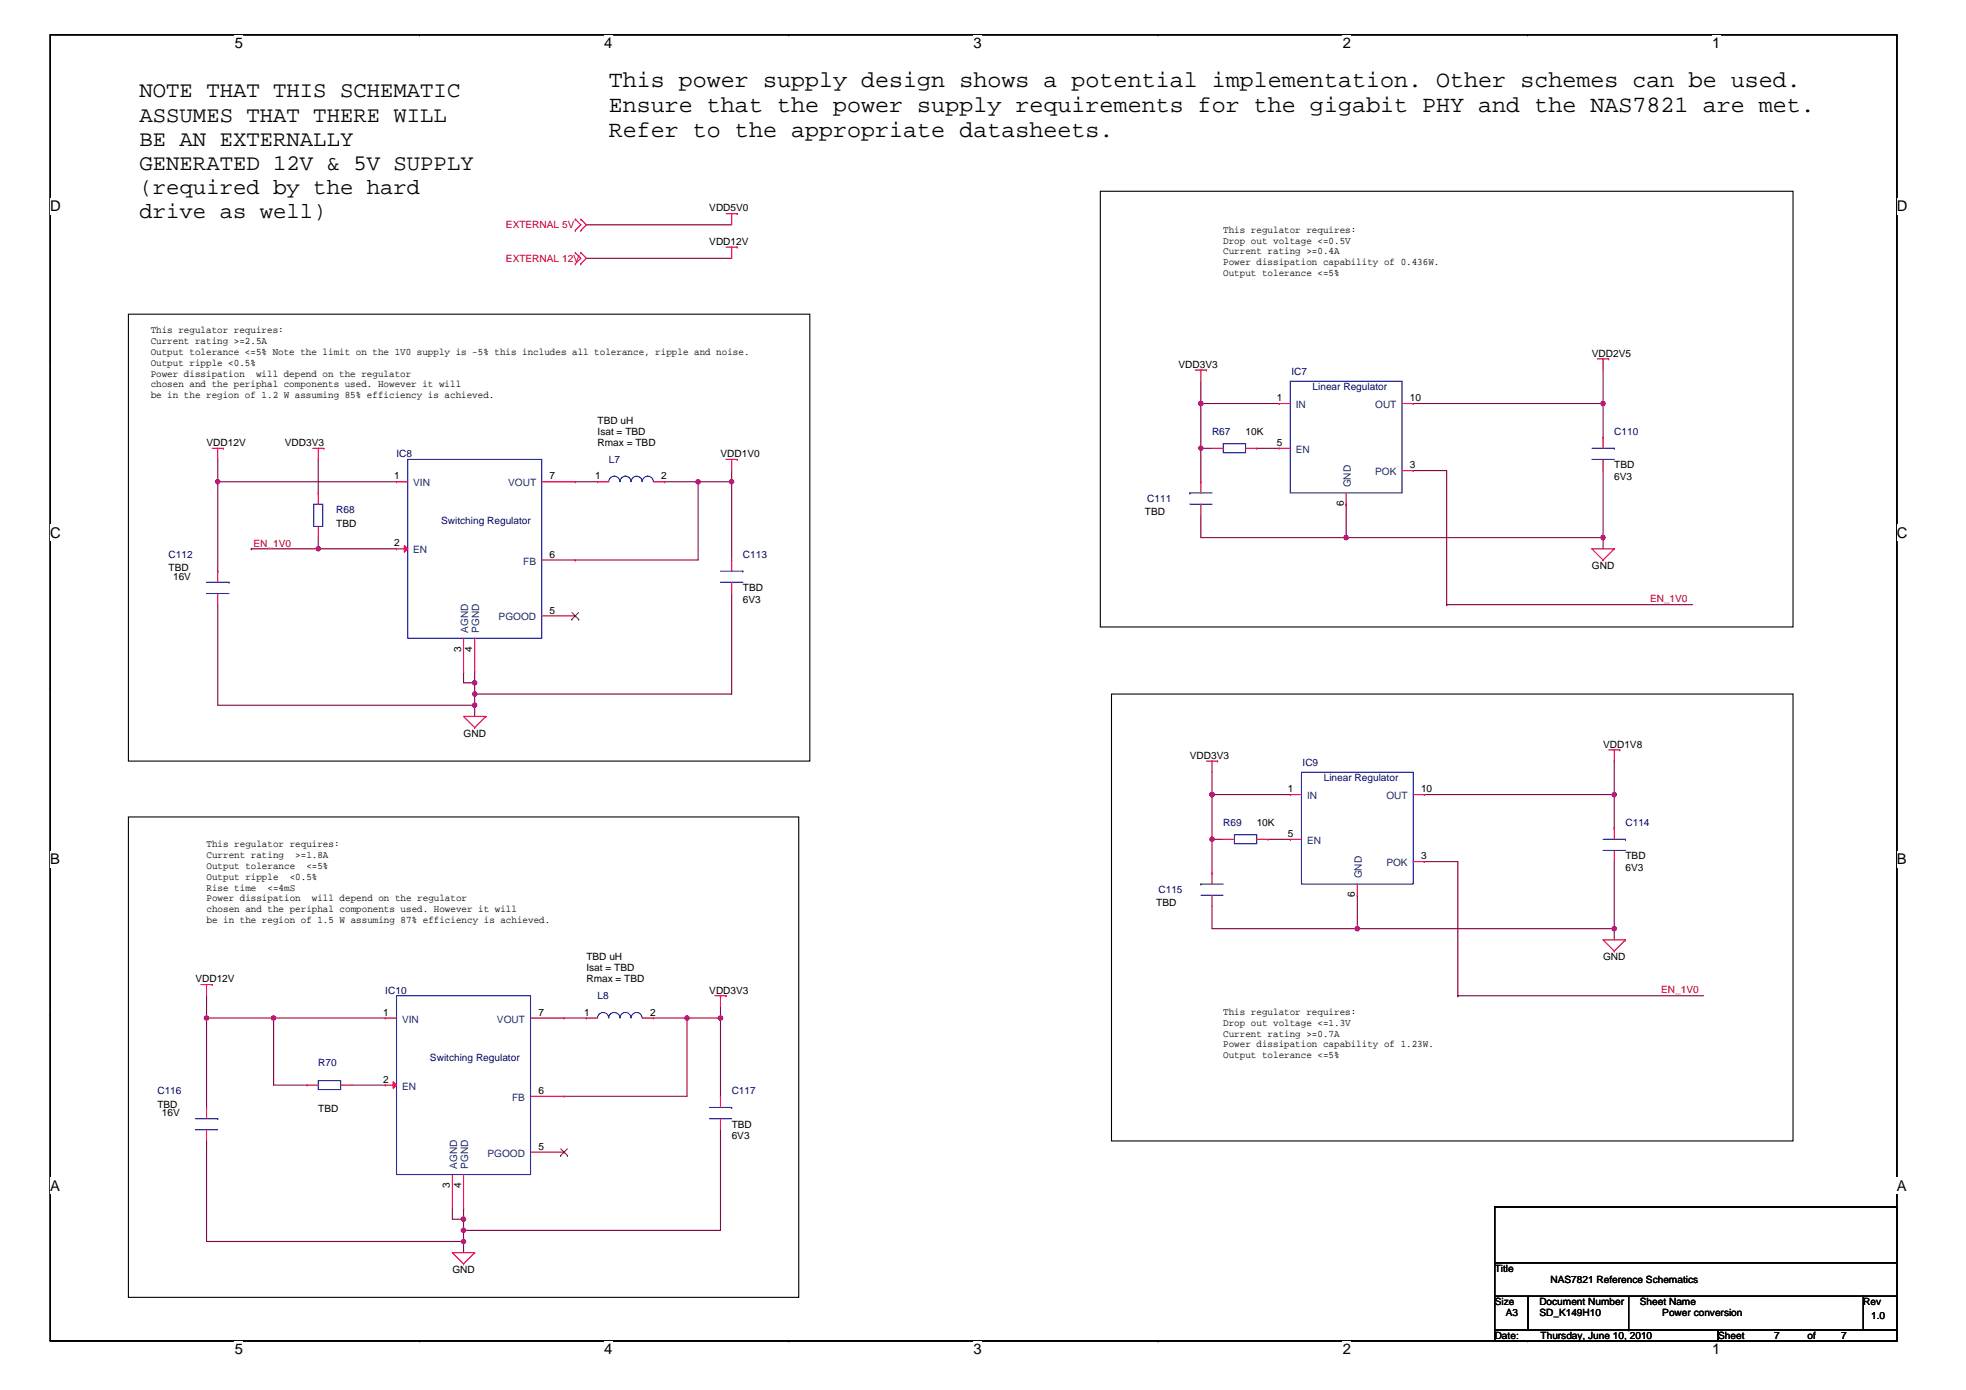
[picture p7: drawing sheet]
<svg xmlns="http://www.w3.org/2000/svg" width="420mm" height="297mm" viewBox="0 0 420 297" stroke-linecap="round" stroke-linejoin="round" font-family="sans-serif">
<path d="M10.7 7.5h394.7v279.1h-394.7z" fill="none" stroke="#000" stroke-width=".23"/>
<g fill="#fff">
<path d="M50.2 7.5h1.7v3.5h-1.7z"/>
<path d="M50.2 286.6h1.7v3.5h-1.7z"/>
</g>
<path d="M89.7 7.5h.1M89.7 286.6h.1" fill="none" stroke="#000" stroke-width=".23"/>
<g fill="#fff">
<path d="M129.1 7.5h1.8v3.5h-1.8z"/>
<path d="M129.1 286.6h1.8v3.5h-1.8z"/>
</g>
<path d="M168.6 7.5h.1M168.6 286.6h.1" fill="none" stroke="#000" stroke-width=".23"/>
<g fill="#fff">
<path d="M208 7.5h1.8v3.5h-1.8z"/>
<path d="M208 286.6h1.8v3.5h-1.8z"/>
</g>
<path d="M247.5 7.5h.1M247.5 286.6h.1" fill="none" stroke="#000" stroke-width=".23"/>
<g fill="#fff">
<path d="M287 7.5h1.7v3.5h-1.7z"/>
<path d="M287 286.6h1.7v3.5h-1.7z"/>
</g>
<path d="M326.4 7.5h.1M326.4 286.6h.1" fill="none" stroke="#000" stroke-width=".23"/>
<g fill="#fff">
<path d="M365.9 7.5h1.8v3.5h-1.8z"/>
<path d="M365.9 286.6h1.8v3.5h-1.8z"/>
<path d="M10.7 42.3h2.3v3.5h-2.3z"/>
<path d="M405.4 42.3h2.3v3.5h-2.3z"/>
<path d="M10.7 112.1h2.3v3.5h-2.3z"/>
<path d="M405.4 112.1h2.3v3.5h-2.3z"/>
</g>
<path d="M10.7 77.2h.1M405.4 77.2h.1" fill="none" stroke="#000" stroke-width=".23"/>
<g fill="#fff">
<path d="M10.7 181.9h2.1v3.5h-2.1z"/>
<path d="M405.4 181.9h2.1v3.5h-2.1z"/>
</g>
<path d="M10.7 147h.1M405.4 147h.1" fill="none" stroke="#000" stroke-width=".23"/>
<g fill="#fff">
<path d="M10.7 251.7h2.1v3.5h-2.1z"/>
<path d="M405.4 251.7h2.1v3.5h-2.1z"/>
</g>
<g fill="none" stroke="#000" stroke-width=".23">
<path d="M235.2 40.9h148v93.1h-148zM27.4 67.1h145.7v95.5h-145.7zM237.5 148.3h145.7v95.5h-145.7zM27.4 174.6h143.3v102.6h-143.3zM10.7 216.8h.1M405.4 216.8h.1M319.4 257.9h86v12h-86zM319.4 257.9h86v28.7h-86zM319.4 269.9h86v7.1h-86zM319.4 277h7.2v7.2h-7.2zM326.6 277h71.6v7.2h-71.6zM348.1 277v7.2"/>
<path d="M398.2 277h7.2v7.2h-7.2zM319.4 284.2h47.8v2.4h-47.8zM348.1 284.2h.1M367.2 284.2h38.2v2.4h-38.2z"/>
</g>
<g fill="none" stroke="#800040" stroke-width=".23">
<path d="M125.3 48h31.1M125.3 55.2h31.1M342.6 79.1v7.1M46.5 98.2v4.8M68 98.2v7.1M256.6 86.2h.1M256.6 81.5v4.7M256.6 95.8h.1M256.6 95.8h2.4M256.6 86.2v16.8M256.6 86.2h16.8M268.6 95.8h4.8"/>
<path d="M302 86.2h40.6M342.6 86.2h.1M342.6 86.2v7.2M46.5 103v19M46.5 103h.1M46.5 103h38.2M53.7 117.3h.1M53.7 117.3h14.3M68 114.9v2.4h16.7M122.9 103h4.8M142 103h7.2M149.2 103h7.2"/>
<path d="M149.2 103h.1M149.2 103v16.7h-26.3M156.4 103h.1M156.4 100.6v2.4M156.4 103v16.7M256.6 110.1v4.8h31.1M287.7 114.9h.1M287.7 107.7h.1M287.7 114.9h54.9M287.7 107.7v7.2M302 100.6h7.2v28.6M342.6 114.9v2.4"/>
<path d="M342.6 100.6v14.3M46.5 129.2v21.5h54.9M156.4 126.8v21.5h-55M309.2 129.2h.1M309.2 129.2h52.5M99.1 143.6v2.3h2.3M101.4 148.3h.1M101.4 143.6v2.3M101.4 150.7h.1M101.4 145.9h.1M101.4 145.9v7.2M259 169.8h.1"/>
<path d="M259 165v4.8M259 179.4h.1M259 179.4h2.4M259 169.8v16.7M259 169.8h16.7M271 179.4h4.7M304.4 169.8h40.6M345 169.8h.1M345 162.6v7.2M345 169.8v7.2M259 193.7v4.8h31.1M290.1 198.5h.1"/>
<path d="M290.1 191.3h.1M290.1 198.5h54.9M290.1 191.3v7.2M304.4 184.1h7.2v28.7M345 198.5v2.4M345 184.1v14.4M44.1 212.8v4.8M44.1 217.6v19.1M44.1 217.6h.1M44.1 217.6h38.2M58.5 217.6v14.3h7.1M58.5 217.6h.1"/>
<path d="M120.6 217.6h4.7M139.6 217.6h7.2M146.8 217.6h.1M146.8 217.6v16.7h-26.2M146.8 217.6h7.2M154 217.6h.1M154 215.2v2.4M154 217.6v16.7M311.6 212.8h.1M311.6 212.8h52.5M75.2 231.9h7.1M44.1 243.8v21.5h55"/>
<path d="M96.7 258.1v2.4h2.4M99.1 258.1v2.4M154 241.4v21.5h-54.9M99.1 262.9h.1M99.1 262.9v2.4M99.1 265.3h.1M99.1 260.5h.1M99.1 260.5v2.4M99.1 265.3v2.4"/>
</g>
<g fill="#f0f" stroke="#f0f" stroke-width=".23">
<circle cx="101.4" cy="148.3" r=".47"/>
<circle cx="101.4" cy="150.7" r=".47"/>
<circle cx="46.5" cy="102.9" r=".48"/>
<circle cx="68" cy="117.3" r=".47"/>
<circle cx="256.6" cy="86.2" r=".47"/>
<circle cx="342.6" cy="86.2" r=".47"/>
<circle cx="256.6" cy="95.8" r=".47"/>
<circle cx="342.6" cy="114.9" r=".47"/>
<circle cx="287.7" cy="114.9" r=".47"/>
<circle cx="149.2" cy="102.9" r=".47"/>
<circle cx="156.3" cy="102.9" r=".47"/>
<circle cx="146.8" cy="217.5" r=".47"/>
<circle cx="154" cy="217.5" r=".47"/>
<circle cx="99" cy="262.9" r=".47"/>
<circle cx="99" cy="265.3" r=".47"/>
<circle cx="58.5" cy="217.5" r=".47"/>
<circle cx="44.1" cy="217.5" r=".47"/>
<circle cx="259" cy="169.8" r=".47"/>
<circle cx="345" cy="169.8" r=".47"/>
<circle cx="259" cy="179.3" r=".47"/>
<circle cx="345" cy="198.4" r=".48"/>
<circle cx="290" cy="198.4" r=".47"/>
<circle cx="101.4" cy="145.9" r=".47"/>
<circle cx="99" cy="260.5" r=".47"/>
</g>
<g fill="none" stroke="#f00" stroke-width=".23">
<path d="M122.9 49.2h.1M122.9 46.8h.1M122.9 56.4h.1M122.9 54h.1M122.9 46.8l1.2 1.2-1.2 1.2M122.9 54l1.2 1.2-1.2 1.2M124.1 46.8h.1M124.1 49.2h.1M124.1 54h.1M124.1 56.4h.1M124.1 46.8l1.2 1.2-1.2 1.2M124.1 54l1.2 1.2-1.2 1.2"/>
<path d="M155.2 52.8h2.4M155.2 45.7h2.4M156.4 52.8v2.4M156.4 45.7v2.3M157.6 52.8h.1M157.6 45.7h.1M255.4 79.1h2.4M256.6 79.1v2.4M257.8 79.1h.1M341.4 76.7h2.4M342.6 76.7v2.4M343.8 76.7h.1"/>
<path d="M45.3 95.8h2.4M46.5 95.8v2.4M47.7 95.8h.1M66.8 95.8h2.4M68 95.8v2.4M69.2 95.8h.1M155.2 98.2h2.4M156.4 98.2v2.4M157.6 98.2h.1M259 95.8h2.4M266.2 95.8h2.4M268.6 95.8h.1"/>
<path d="M273.4 86.2h.1M273.4 95.8h.1M273.4 95.8h2.3M273.4 86.2h2.3M299.6 86.2h2.4M302 86.2h.1M342.6 98.2v2.4M342.6 93.4h.1M342.6 93.4v2.4M68 112.5v2.4M68 105.3h.1M68 105.3v2.4"/>
<path d="M84.7 103h.1M84.7 117.3h.1M84.7 103h2.4M84.7 117.3h2.4M115.8 103h7.1M115.8 119.7h7.1M122.9 103h.1M122.9 119.7h.1M127.7 103h.1M127.7 103h2.4M139.6 103h2.4M142 103h.1"/>
<path d="M156.4 119.7h.1M156.4 119.7v2.3M256.6 107.7v2.4M256.6 103h.1M256.6 103v2.3M287.7 107.7h.1M287.7 105.3v2.4M299.6 100.6h2.4M302 100.6h.1M342.6 119.7h.1M345 117.3h-4.8l2.4 2.4M345 117.3h.1"/>
<path d="M345 117.3l-2.4 2.4M46.5 126.8v2.4M46.5 122h.1M46.5 122v2.4M99.1 136.4v7.2M101.4 136.4v7.2M115.8 131.6h7.1M122.9 131.6h.1M156.4 124.4v2.4M99.1 143.6h.1M101.4 155.5h.1M101.4 143.6h.1"/>
<path d="M103.8 153.1h-4.7l2.3 2.4M103.8 153.1h.1M103.8 153.1l-2.4 2.4M257.8 162.6h2.4M259 162.6v2.4M260.2 162.6h.1M261.4 179.4h2.4M268.6 179.4h2.4M271 179.4h.1M275.7 169.8h.1M275.7 179.4h.1M275.7 169.8h2.4"/>
<path d="M275.7 179.4h2.4M302 169.8h2.4M304.4 169.8h.1M343.8 160.3h2.4M345 160.3v2.3M345 177h.1M345 177v2.4M346.2 160.3h.1M259 191.3v2.4M259 186.5h.1M259 186.5v2.4M290.1 191.3h.1"/>
<path d="M290.1 188.9v2.4M302 184.1h2.4M304.4 184.1h.1M345 181.7v2.4M43 210.4h2.3M44.1 210.4v2.4M45.3 210.4h.1M82.3 217.6h.1M82.3 217.6h2.4M113.4 217.6h7.2M120.6 217.6h.1M125.3 217.6h.1"/>
<path d="M125.3 217.6h2.4M137.3 217.6h2.3M139.6 217.6h.1M152.8 212.8h2.4M154 212.8v2.4M155.2 212.8h.1M345 203.2h.1M347.4 200.9h-4.8l2.4 2.3M347.4 200.9h.1M347.4 200.9l-2.4 2.3M44.1 236.7h.1M44.1 236.7v2.4"/>
<path d="M65.6 231.9h.1M65.6 231.9h2.4M72.8 231.9h2.4M82.3 231.9h.1M82.3 231.9h2.4M113.4 234.3h7.2M120.6 234.3h.1M154 239.1v2.3M154 234.3h.1M154 234.3v2.4M44.1 241.4v2.4M96.7 258.1h.1"/>
<path d="M96.7 251v7.1M99.1 258.1h.1M99.1 251v7.1M113.4 246.2h7.2M120.6 246.2h.1M99.1 270.1h.1M101.4 267.7h-4.7l2.4 2.4M101.4 267.7h.1M101.4 267.7l-2.3 2.4"/>
</g>
<g fill="none" stroke="#00f" stroke-width=".23">
<path d="M87.1 98.2h28.7v38.2h-28.7zM261.4 94.8h4.8v2h-4.8zM275.7 81.5h23.9v23.8h-23.9zM340.2 98.2h4.8M340.2 95.8h4.8M345 95.8h.1M67.1 107.7h1.9v4.8h-1.9zM130.1 102.9a1.16 1.16 0 0 1 1.2-1.1 1.18 1.18 0 0 1 1.2 1.1M132.5 102.9a1.16 1.16 0 0 1 1.2-1.1 1.18 1.18 0 0 1 1.2 1.1M134.9 102.9a1.17 1.17 0 0 1 1.2-1.1 1.17 1.17 0 0 1 1.1 1.1 1.2 1.2 0 0 1 1.2-1.1 1.18 1.18 0 0 1 1.2 1.1M254.3 107.7h4.7M254.3 105.3h.1"/>
<path d="M254.3 105.3h4.7M44.1 126.8h4.8M44.1 124.4h4.8M48.9 124.4h.1M154 124.4h4.8M154 122h4.8M158.8 122h.1M263.8 178.4h4.8v1.9h-4.8zM278.1 165h23.9v23.9h-23.9zM342.6 179.4h4.8M347.4 179.4h.1M256.6 191.3h4.8"/>
<path d="M256.6 188.9h.1M256.6 188.9h4.8M342.6 181.7h4.8M84.7 212.8h28.7v38.2h-28.7zM127.7 217.5a1.17 1.17 0 0 1 1.2-1.1 1.18 1.18 0 0 1 1.2 1.1 1.19 1.19 0 0 1 1.2-1.1 1.19 1.19 0 0 1 1.2 1.1M132.5 217.5a1.15 1.15 0 0 1 1.2-1.1 1.19 1.19 0 0 1 1.2 1.1M134.9 217.5a1.17 1.17 0 0 1 1.2-1.1 1.17 1.17 0 0 1 1.1 1.1M41.8 239.1h4.7M46.5 239.1h.1M68 230.9h4.8v1.9h-4.8zM151.6 239.1h4.8M151.6 236.7h4.8"/>
<path d="M156.4 236.7h.1M41.8 241.4h4.7"/>
</g>
<path d="M122.2 132.4h.1M122.2 130.9l1.5 1.5M123.7 130.9l-1.5 1.5M123.7 132.4h.1M119.8 247h.1M119.8 245.5l1.5 1.5M121.3 245.5l-1.5 1.5M121.3 247h.1" fill="none" stroke="#804000" stroke-width=".21"/>
<g fill="#f00" stroke="#f00" stroke-width=".23">
<path d="M86.4 116.6l.7 .7-.7 .7z"/>
<path d="M84 231.2l.7 .7-.7 .7z"/>
</g>
<g font-size="5">
<text x="130.1" y="18.6">This power supply design shows a potential implementation. Other schemes can be used.</text>
<text x="130.1" y="23.9">Ensure that the power supply requirements for the gigabit PHY and the NAS7821 are met.</text>
<text x="130.1" y="29.3">Refer to the appropriate datasheets.</text>
</g>
<g font-size="4.8">
<text x="29.8" y="20.8">NOTE THAT THIS SCHEMATIC</text>
<text x="29.8" y="26">ASSUMES THAT THERE WILL</text>
<text x="29.8" y="31.1">BE AN EXTERNALLY</text>
<text x="29.8" y="36.3">GENERATED 12V &amp; 5V SUPPLY</text>
<text x="29.8" y="41.4">(required by the hard</text>
<text x="29.8" y="46.5">drive as well)</text>
</g>
<g font-size="3.2">
<text x="50.2" y="10.3">5</text>
<text x="129.1" y="10.3">4</text>
<text x="208" y="10.3">3</text>
<text x="287" y="10.3">2</text>
<text x="365.9" y="10.3">1</text>
<text x="10.7" y="45.1">D</text>
<text x="405.4" y="45.1">D</text>
<text x="10.7" y="114.9">C</text>
<text x="405.4" y="114.9">C</text>
<text x="10.7" y="184.7">B</text>
<text x="405.4" y="184.7">B</text>
<text x="10.7" y="254.5">A</text>
<text x="405.4" y="254.5">A</text>
<text x="50.2" y="289.4">5</text>
<text x="129.1" y="289.4">4</text>
<text x="208" y="289.4">3</text>
<text x="287" y="289.4">2</text>
<text x="365.9" y="289.4">1</text>
</g>
<g font-size="2.2">
<text x="272.9" y="85.7">1</text>
<text x="301.3" y="85.7">10</text>
<text x="272.9" y="95.3">5</text>
<text x="301.3" y="100.1">3</text>
<text x="84.3" y="102.4">1</text>
<text x="117.4" y="102.4">7</text>
<text x="127.2" y="102.4">1</text>
<text x="141.3" y="102.4">2</text>
<text x="287.2" y="108.2" transform="rotate(-90 287.2 108.2)">6</text>
<text x="84.3" y="116.8">2</text>
<text x="117.4" y="119.2">6</text>
<text x="117.4" y="131.1">5</text>
<text x="98.6" y="139.3" transform="rotate(-90 98.6 139.3)">3</text>
<text x="100.9" y="139.3" transform="rotate(-90 100.9 139.3)">4</text>
<text x="275.3" y="169.3">1</text>
<text x="303.7" y="169.3">10</text>
<text x="275.3" y="178.9">5</text>
<text x="303.7" y="183.6">3</text>
<text x="289.6" y="191.8" transform="rotate(-90 289.6 191.8)">6</text>
<text x="81.9" y="217">1</text>
<text x="115.1" y="217">7</text>
<text x="124.8" y="217">1</text>
<text x="138.9" y="217">2</text>
<text x="81.9" y="231.4">2</text>
<text x="115.1" y="233.8">6</text>
<text x="115.1" y="245.7">5</text>
<text x="96.2" y="253.9" transform="rotate(-90 96.2 253.9)">3</text>
<text x="98.6" y="253.9" transform="rotate(-90 98.6 253.9)">4</text>
</g>
<g font-size="2.2" fill="#004080">
<text x="276.9" y="87.2">IN</text>
<text x="293.9" y="87.2">OUT</text>
<text x="276.9" y="96.8">EN</text>
<text x="293.9" y="101.5">POK</text>
<text x="88.3" y="103.9">VIN</text>
<text x="108.6" y="103.9">VOUT</text>
<text x="288.7" y="104.2" transform="rotate(-90 288.7 104.2)">GND</text>
<text x="88.3" y="118.3">EN</text>
<text x="111.8" y="120.6">FB</text>
<text x="100.1" y="135.2" transform="rotate(-90 100.1 135.2)">AGND</text>
<text x="102.4" y="135.2" transform="rotate(-90 102.4 135.2)">PGND</text>
<text x="106.6" y="132.6">PGOOD</text>
<text x="279.3" y="170.8">IN</text>
<text x="296.3" y="170.8">OUT</text>
<text x="279.3" y="180.3">EN</text>
<text x="296.3" y="185.1">POK</text>
<text x="291.1" y="187.7" transform="rotate(-90 291.1 187.7)">GND</text>
<text x="85.9" y="218.5">VIN</text>
<text x="106.2" y="218.5">VOUT</text>
<text x="85.9" y="232.9">EN</text>
<text x="109.4" y="235.2">FB</text>
<text x="97.7" y="249.8" transform="rotate(-90 97.7 249.8)">AGND</text>
<text x="100.1" y="249.8" transform="rotate(-90 100.1 249.8)">PGND</text>
<text x="104.2" y="247.2">PGOOD</text>
</g>
<g font-size="2.1">
<text x="151.6" y="45.2">VDD5V0</text>
<text x="151.6" y="52.3">VDD12V</text>
<text x="261.4" y="49.8">This regulator requires:</text>
<text x="261.4" y="52.1">Drop out voltage &lt;=0.5V</text>
<text x="261.4" y="54.4">Current rating &gt;=0.4A</text>
<text x="261.4" y="56.7">Power dissipation capability of 0.436W.</text>
<text x="261.4" y="59">Output tolerance &lt;=5%</text>
<text x="32.2" y="71.2">This regulator requires:</text>
<text x="32.2" y="73.6">Current rating &gt;=2.5A</text>
<text x="32.2" y="75.9">Output tolerance &lt;=5% Note the limit on the 1V0 supply is -5% this includes all tolerance, ripple and noise.</text>
<text x="340.2" y="76.2">VDD2V5</text>
<text x="32.2" y="78.2">Output ripple &lt;0.5%</text>
<text x="32.2" y="80.5">Power dissipation</text>
<text x="32.2" y="82.8">chosen and the periphal components used. However it will</text>
<text x="54.7" y="80.5">will depend on the regulator</text>
<text x="251.9" y="78.6">VDD3V3</text>
<text x="32.2" y="85.1">be in the region of 1.2 W assuming 85% efficiency is achieved.</text>
<text x="44.1" y="95.3">VDD12V</text>
<text x="60.9" y="95.3">VDD3V3</text>
<text x="127.7" y="90.6">TBD uH</text>
<text x="127.7" y="92.9">Isat = TBD</text>
<text x="127.7" y="95.3">Rmax = TBD</text>
<text x="266.2" y="92.9">10K</text>
<text x="154" y="97.7">VDD1V0</text>
<text x="345" y="100.1">TBD</text>
<text x="345" y="102.5">6V3</text>
<text x="71.8" y="112.5">TBD</text>
<text x="244.7" y="110.1">TBD</text>
<text x="36" y="122.1">TBD</text>
<text x="37" y="124">16V</text>
<text x="340.2" y="121.6">GND</text>
<text x="158.8" y="126.4">TBD</text>
<text x="158.8" y="128.8">6V3</text>
<text x="99.1" y="157.4">GND</text>
<text x="342.6" y="159.8">VDD1V8</text>
<text x="254.3" y="162.2">VDD3V3</text>
<text x="268.6" y="176.5">10K</text>
<text x="44.1" y="181.1">This regulator requires:</text>
<text x="44.1" y="183.4">Current rating</text>
<text x="44.1" y="185.7">Output tolerance</text>
<text x="63.1" y="183.4">&gt;=1.8A</text>
<text x="65.5" y="185.7">&lt;=5%</text>
<text x="347.4" y="183.7">TBD</text>
<text x="44.1" y="188">Output ripple</text>
<text x="44.1" y="190.3">Rise time</text>
<text x="57.2" y="190.3">&lt;=4mS</text>
<text x="61.9" y="188">&lt;0.5%</text>
<text x="347.4" y="186.1">6V3</text>
<text x="44.1" y="192.6">Power dissipation</text>
<text x="44.1" y="194.9">chosen and the periphal components used. However it will</text>
<text x="44.1" y="197.2">be in the region of 1.5 W assuming 87% efficiency is achieved.</text>
<text x="66.7" y="192.6">will depend on the regulator</text>
<text x="247.1" y="193.7">TBD</text>
<text x="41.8" y="209.9">VDD12V</text>
<text x="125.3" y="205.2">TBD uH</text>
<text x="125.3" y="207.5">Isat = TBD</text>
<text x="125.3" y="209.9">Rmax = TBD</text>
<text x="342.6" y="205.2">GND</text>
<text x="151.6" y="212.3">VDD3V3</text>
<text x="261.4" y="216.9">This regulator requires:</text>
<text x="261.4" y="219.2">Drop out voltage &lt;=1.3V</text>
<text x="261.4" y="221.5">Current rating &gt;=0.7A</text>
<text x="261.4" y="223.8">Power dissipation capability of 1.23W.</text>
<text x="261.4" y="226.1">Output tolerance &lt;=5%</text>
<text x="33.6" y="236.7">TBD</text>
<text x="34.6" y="238.6">16V</text>
<text x="68" y="237.6">TBD</text>
<text x="156.4" y="241">TBD</text>
<text x="156.4" y="243.4">6V3</text>
<text x="96.7" y="272">GND</text>
<text x="319.4" y="271.8">Title</text>
<text x="331.4" y="274.2">NAS7821 Reference Schematics</text>
<text x="319.4" y="278.9">Size</text>
<text x="321.8" y="281.3">A3</text>
<text x="329" y="278.9">Document Number</text>
<text x="329" y="281.3">SD_K149H10</text>
<text x="350.5" y="278.9">Sheet Name</text>
<text x="355.2" y="281.3">Power conversion</text>
<text x="398.2" y="278.9">Rev</text>
<text x="399.9" y="281.8">1.0</text>
<text x="319.4" y="286.1">Date:</text>
<text x="329.2" y="286.1">Thursday, June 10, 2010</text>
<text x="367.2" y="286.1">Sheet</text>
<text x="379.1" y="286.1">7</text>
<text x="386.3" y="286.1">of</text>
<text x="393.5" y="286.1">7</text>
</g>
<g font-size="2.1" fill="#f00">
<text x="108.1" y="48.8">EXTERNAL 5V</text>
<text x="108.1" y="55.9">EXTERNAL 12V</text>
<text x="54.2" y="116.8">EN_1V0</text>
<text x="352.6" y="128.7">EN_1V0</text>
<text x="355" y="212.3">EN_1V0</text>
</g>
<g font-size="2.1" fill="#000080">
<text x="276" y="80.1">IC7</text>
<text x="280.5" y="83.4">Linear Regulator</text>
<text x="259" y="92.9">R67</text>
<text x="345" y="92.9">C110</text>
<text x="84.7" y="97.7">IC8</text>
<text x="130.1" y="98.9">L7</text>
<text x="245.2" y="107.3">C111</text>
<text x="71.8" y="109.7">R68</text>
<text x="94.3" y="112">Switching Regulator</text>
<text x="36" y="119.2">C112</text>
<text x="158.8" y="119.2">C113</text>
<text x="278.4" y="163.6">IC9</text>
<text x="282.9" y="167">Linear Regulator</text>
<text x="261.4" y="176.5">R69</text>
<text x="347.4" y="176.5">C114</text>
<text x="247.6" y="190.8">C115</text>
<text x="82.3" y="212.3">IC10</text>
<text x="127.7" y="213.5">L8</text>
<text x="68" y="227.8">R70</text>
<text x="91.9" y="226.7">Switching Regulator</text>
<text x="33.6" y="233.8">C116</text>
<text x="156.4" y="233.8">C117</text>
</g>
</svg>
